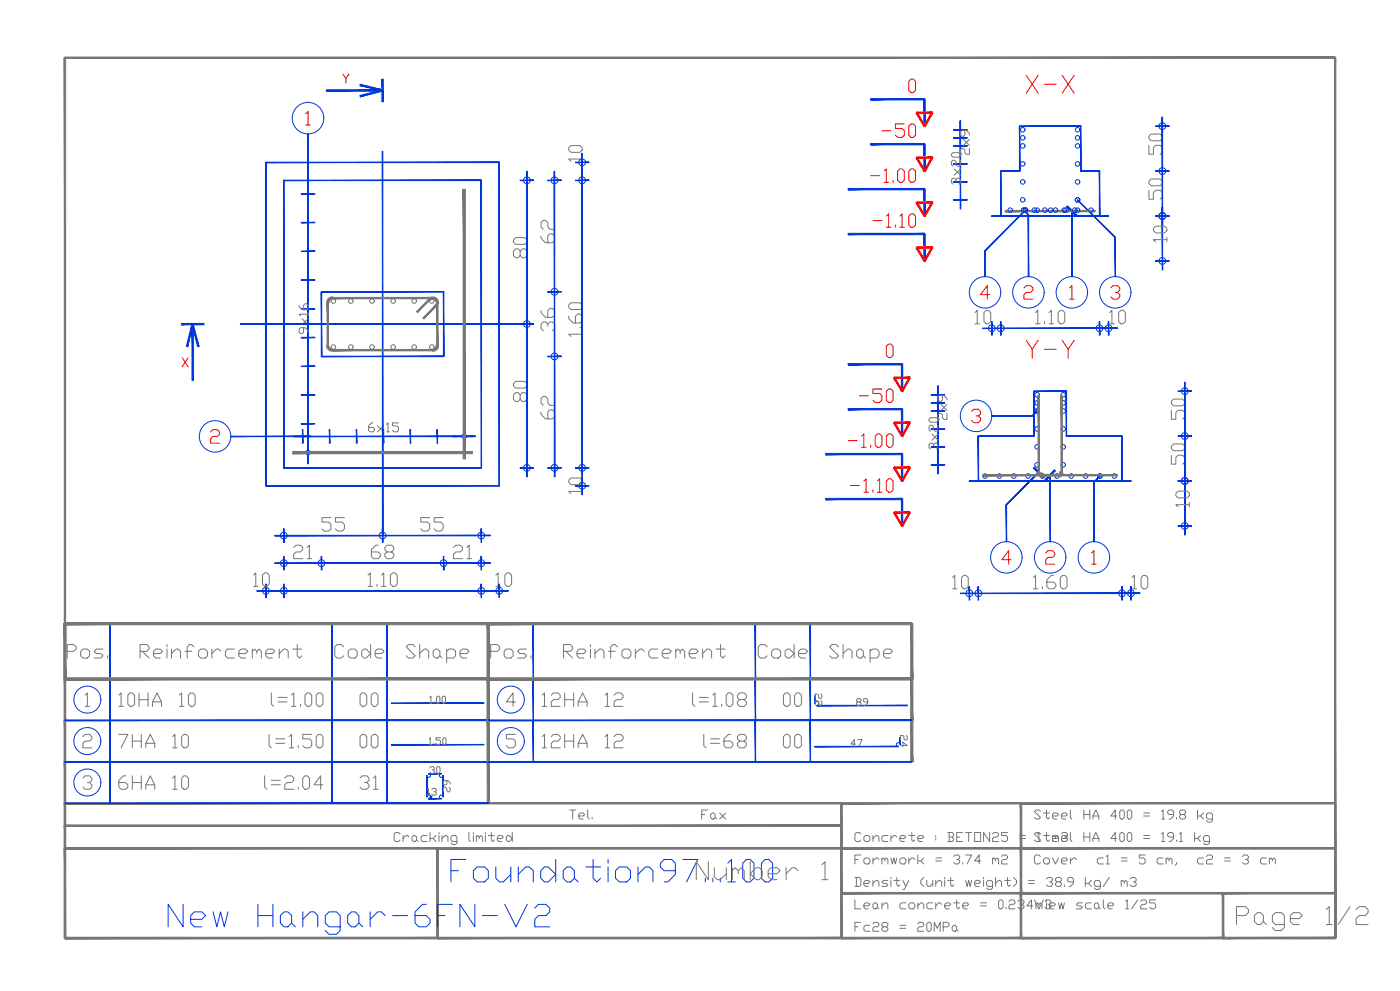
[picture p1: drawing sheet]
<svg xmlns="http://www.w3.org/2000/svg" width="1189mm" height="841mm" viewBox="0 0 1189 841" stroke-linecap="round" stroke-linejoin="round" font-family="sans-serif">
<!-- layer: 0 -->
<g fill="#767676" stroke="#767676" stroke-width=".85">
<path d="M55 49v747h1zM55 49h1v747z"/>
<path d="M55 48v2l1079-2zM55 50l1079-2v2z"/>
<path d="M1133 49l1 747v-747zM1133 49l1 747h-1z"/>
<path d="M55 797h1079v-1zM55 796h1079l-1079 1z"/>
<path d="M55 682v19h1zM55 682h1v19z"/>
<path d="M55 681v1l660-1zM55 682l660-1v1z"/>
<path d="M714 682l1 19v-19zM714 682l1 19h-1z"/>
<path d="M55 701h660v-1zM55 700h660l-660 1z"/>
<path d="M714 682v38h1zM714 682h1v38z"/>
<path d="M715 681v1l152-1zM715 682l152-1v1z"/>
<path d="M866 682l2 38v-38zM866 682l2 38h-2z"/>
<path d="M715 720h152v-1zM715 719h152l-152 1z"/>
<path d="M866 682v38h2zM866 682h2v38z"/>
<path d="M867 681v1l267-1zM867 682l267-1v1z"/>
<path d="M1133 682l1 38v-38zM1133 682l1 38h-1z"/>
<path d="M867 720h267v-1zM867 719h267l-267 1z"/>
<path d="M55 701v19h1zM55 701h1v19z"/>
<path d="M55 700v1l660-1zM55 701l660-1v1z"/>
<path d="M714 701l1 19v-19zM714 701l1 19h-1z"/>
<path d="M55 720h660v-1zM55 719h660l-660 1z"/>
<path d="M55 720v76h1zM55 720h1v76z"/>
<path d="M55 719v1l317-1zM55 720l317-1v1z"/>
<path d="M371 720l1 76v-76zM371 720l1 76h-1z"/>
<path d="M55 797h317v-1zM55 796h317l-317 1z"/>
<path d="M371 720v76h1zM371 720h1v76z"/>
<path d="M372 719v1l343-1zM372 720l343-1v1z"/>
<path d="M714 720l1 76v-76zM714 720l1 76h-1z"/>
<path d="M372 797h343v-1zM372 796h343l-343 1z"/>
<path d="M714 720v38h1zM714 720h1v38z"/>
<path d="M715 719v1l152-1zM715 720l152-1v1z"/>
<path d="M866 720l2 38v-38zM866 720l2 38h-2z"/>
<path d="M715 759h152v-2zM715 757h152l-152 2z"/>
<path d="M866 720v38h2zM866 720h2v38z"/>
<path d="M867 719v1l267-1zM867 720l267-1v1z"/>
<path d="M1133 720l1 38v-38zM1133 720l1 38h-1z"/>
<path d="M867 759h267v-2zM867 757h267l-267 2z"/>
<path d="M714 758v38h1zM714 758h1v38z"/>
<path d="M715 757v2l152-2zM715 759l152-2v2z"/>
<path d="M866 758l2 38v-38zM866 758l2 38h-2z"/>
<path d="M715 797h152v-1zM715 796h152l-152 1z"/>
<path d="M866 758v38h2zM866 758h2v38z"/>
<path d="M867 757v2l172-2zM867 759l172-2v2z"/>
<path d="M1038 758l1 38v-38zM1038 758l1 38h-1z"/>
<path d="M867 797h172v-1zM867 796h172l-172 1z"/>
<path d="M1038 758v38h1zM1038 758h1v38z"/>
<path d="M1039 757v2l95-2zM1039 759l95-2v2z"/>
<path d="M1133 758l1 38v-38zM1133 758l1 38h-1z"/>
<path d="M1039 797h95v-1zM1039 796h95l-95 1z"/>
<path d="M249 383v2l152-2zM249 385l152-2v2z"/>
<path d="M393 161l2 228v-228zM393 161l2 228h-2z"/>
<path d="M370 259l-11 11 1 1zM370 259l1 1-11 11z"/>
<path d="M370 258v1l1 1zM370 258l1 1v1z"/>
<path d="M371 257l-1 1 1 1zM371 257l1 1-1 1z"/>
<path d="M371 256v1l1 1zM371 256h1v2z"/>
<path d="M371 255v2l1-1zM371 255h1v1z"/>
<path d="M370 255l1 1 1-1zM370 255l1-1 1 1z"/>
<path d="M369 254l1 1 1-1zM370 253l1 1h-2z"/>
<path d="M368 254h1l1-1zM369 253h1l-2 1z"/>
<path d="M368 254h1v-1zM368 252l1 1-1 1z"/>
<path d="M282 254h86v-2zM282 252h86l-86 2z"/>
<path d="M282 252v2zM281 252h1v2z"/>
<path d="M281 252v2h1zM281 253v-1v2z"/>
<path d="M280 253v1h1zM280 253v1z"/>
<path d="M280 253v1zM279 254l1-1v1z"/>
<path d="M279 254v1l1-1zM279 254v1v-1z"/>
<path d="M279 254v2v-1zM279 254v2l-1-1z"/>
<path d="M278 255l1 1v-1zM278 255l1 1h-1z"/>
<path d="M278 256l1 1v-1zM278 256l1 1h-1z"/>
<path d="M278 257l1 36v-36zM278 257l1 36h-1z"/>
<path d="M278 293l1 1v-1zM278 293l1 1h-1z"/>
<path d="M278 294l1 1v-1zM278 294l1 1h-1z"/>
<path d="M278 295h1zM278 295h1v1z"/>
<path d="M279 296h1l-1-1zM279 296h1h-1z"/>
<path d="M280 296h-1h1zM279 296h1v1z"/>
<path d="M280 296v1l1-1zM280 297l1-1-1 1z"/>
<path d="M281 296v1h1zM281 297h1l-1 1z"/>
<path d="M282 297l-1 1 1-1zM282 297v1h-1z"/>
<path d="M282 297v1l86-1zM282 298l86-1v1z"/>
<path d="M368 297v1v-1zM368 297v1z"/>
<path d="M368 297v1l1-2zM369 296v1l-1 1z"/>
<path d="M369 296v1v-1zM369 296l1 1h-1z"/>
<path d="M369 296l1 1v-1zM370 296h1l-1 1z"/>
<path d="M370 295v1h1zM370 295l1 1z"/>
<path d="M371 295h-1l1 1zM371 295h1l-1 1z"/>
<path d="M371 294v1h1zM371 294h1v1z"/>
<path d="M371 293v1h1zM371 293h1v1z"/>
<path d="M371 257v36h1zM371 257h1v36z"/>
<path d="M371 256v1h1zM371 256h1v1z"/>
<path d="M370 255l1 1 1-1zM370 255l1-1 1 1z"/>
<path d="M370 254v1l1-1zM370 254v-1l1 1z"/>
<path d="M369 254h1v-1zM369 253h1l-1 1z"/>
<path d="M368 254h1v-1zM368 252l1 1-1 1z"/>
<path d="M368 252l-1 2h1zM367 252h1l-1 2z"/>
<path d="M367 252l-1 2h1zM366 253l1-1-1 2z"/>
<path d="M365 253v1h1zM365 254v-1v1z"/>
<path d="M364 254l-10 11 11-11zM364 254l-10 11v-1z"/>
<path d="M854 179v1l76-1zM854 180l76-1v1z"/>
<path d="M835 404h114v-1zM835 403h114l-114 1z"/>
<path d="M885 403v1l14-1zM885 404l14-1v1z"/>
<path d="M899 403v1l1-1zM900 403l-1 1z"/>
<path d="M900 403v1v-1zM900 403v1z"/>
<path d="M900 403v1v-2zM900 402l1 1-1 1z"/>
<path d="M900 402l1 1v-1zM901 402v1z"/>
<path d="M901 402h-1l1 1zM901 402l1 1h-1z"/>
<path d="M901 401l1 1zM901 401l1 1z"/>
<path d="M901 401v1h1zM901 401h1v1z"/>
<path d="M901 401h1zM901 401h1z"/>
<path d="M901 336v65h1zM901 336h1v65z"/>
<path d="M884 404h14v-1zM884 403h14l-14 1z"/>
<path d="M884 403v1zM884 403v1z"/>
<path d="M884 403l-1 1h1zM884 403l-1 1z"/>
<path d="M883 403v1l1-1zM883 402l1 1h-1z"/>
<path d="M882 403h1v-1zM883 402l-1 1z"/>
<path d="M882 403l1-1zM882 403l1-1z"/>
<path d="M882 402h1zM882 402h1z"/>
<path d="M882 401v1h1zM882 401h1v1z"/>
<path d="M881 401h2zM881 401h2z"/>
<path d="M881 336v65h2zM881 336h2v65z"/>
<path d="M55 576l1 35v-35zM55 576l1 35h-1z"/>
<path d="M414 576l2 35v-35zM414 576l2 35h-2z"/>
<path d="M54 529l2 47v-47zM54 529l2 47h-2z"/>
<path d="M414 529l2 47v-47zM414 529l2 47h-2z"/>
<path d="M55 575v2l360-2zM55 577l360-2v2z"/>
<path d="M55 528v2l360-2zM55 530l360-2v2z"/>
<path d="M55 611l1 36v-36zM55 611l1 36h-1z"/>
<path d="M414 611l2 36v-36zM414 611l2 36h-2z"/>
<path d="M55 647l1 35v-35zM55 647l1 35h-1z"/>
<path d="M414 647l2 35v-35zM414 647l2 35h-2z"/>
<path d="M414 576l2 35v-35zM414 576l2 35h-2z"/>
<path d="M773 576l2 35v-35zM773 576l2 35h-2z"/>
<path d="M414 529l2 47v-47zM414 529l2 47h-2z"/>
<path d="M773 529l2 47v-47zM773 529l2 47h-2z"/>
<path d="M415 575v2l359-2zM415 577l359-2v2z"/>
<path d="M415 528v2l359-2zM415 530l359-2v2z"/>
<path d="M414 611l2 36v-36zM414 611l2 36h-2z"/>
<path d="M773 611l2 36v-36zM773 611l2 36h-2z"/>
</g>
<g fill="#0037dd" stroke="#0037dd" stroke-width=".85">
<path d="M226 412h198zM226 412h198z"/>
<path d="M424 138v274zM424 138v274z"/>
<path d="M226 138h198zM226 138h198z"/>
<path d="M226 138v274zM226 138v274z"/>
<path d="M241 153v244zM241 153v244z"/>
<path d="M409 153v244zM409 153v244z"/>
<path d="M226 138v274zM226 138v274z"/>
<path d="M424 138v274zM424 138v274z"/>
<path d="M241 397h168zM241 397h168z"/>
<path d="M241 153h168zM241 153h168z"/>
<path d="M273 302h104zM273 303l104-1z"/>
<path d="M377 248v54zM377 248v54z"/>
<path d="M273 248l104-1zM273 247h104z"/>
<path d="M273 248v54zM273 248v54z"/>
<path d="M252 384h19zM252 384h19z"/>
<path d="M261 375l1 19zM261 375l1 19z"/>
<path d="M261 114l1 62zM261 114l1 62z"/>
<path d="M261 157l1 235zM261 157l1 235z"/>
<path d="M256 384h11zM256 384h11z"/>
<path d="M256 360l11-1zM256 359h11z"/>
<path d="M256 335h11zM256 335h11z"/>
<path d="M256 311h11zM256 311h11z"/>
<path d="M256 287l11-1zM256 286h11z"/>
<path d="M256 262h11zM256 262h11z"/>
<path d="M256 238h11zM256 238h11z"/>
<path d="M256 213h11zM256 213h11z"/>
<path d="M256 189h11zM256 189h11z"/>
<path d="M256 165l11-1zM256 164h11z"/>
<path d="M385 370h19zM385 371l19-1z"/>
<path d="M394 361v19zM394 361v19z"/>
<path d="M196 370h68zM196 371l68-1z"/>
<path d="M249 370h153zM249 371l153-1z"/>
<path d="M257 365v11zM257 365v11z"/>
<path d="M280 365v11zM280 365v11z"/>
<path d="M303 365v11zM303 365v11z"/>
<path d="M325 365l1 11zM325 365l1 11z"/>
<path d="M348 365l1 11zM348 365l1 11z"/>
<path d="M371 365l1 11zM371 365l1 11z"/>
<path d="M394 365v11zM394 365v11z"/>
<path d="M241 449v11zM241 449v11z"/>
<path d="M325 449v11zM325 449v11z"/>
<path d="M409 449v11zM409 449v11z"/>
<path d="M233 454h183zM233 455l183-1z"/>
<path d="M241 472v12zM241 472v12z"/>
<path d="M273 472v12zM273 472v12z"/>
<path d="M377 472v12zM377 472v12z"/>
<path d="M409 472v12zM409 472v12z"/>
<path d="M233 478h183zM233 478h183z"/>
<path d="M226 496v11zM226 496v11z"/>
<path d="M241 496v11zM241 496v11z"/>
<path d="M409 496v11zM409 496v11z"/>
<path d="M424 496v11zM424 496v11z"/>
<path d="M218 501h214zM218 502l214-1z"/>
<path d="M442 397h11zM442 397h11z"/>
<path d="M442 275h11zM442 275h11z"/>
<path d="M442 153h11zM442 153h11z"/>
<path d="M447 145l1 260zM447 145l1 260z"/>
<path d="M465 397h12zM465 397h12z"/>
<path d="M465 303l12-1zM465 302h12z"/>
<path d="M465 248l12-1zM465 247h12z"/>
<path d="M465 153h12zM465 153h12z"/>
<path d="M471 145v260zM471 145v260z"/>
<path d="M489 397h11zM489 397h11z"/>
<path d="M489 153h11zM489 153h11z"/>
<path d="M494 130l1 290zM494 130l1 290z"/>
<path d="M325 128v327zM325 128v327z"/>
<path d="M204 275h243zM204 275h243z"/>
<path d="M306 71v2l19 3zM306 73l19 3v1z"/>
<path d="M306 82l19-5v-1zM306 81l19-5-19 6z"/>
<path d="M324 67v19h1zM324 67h1v19z"/>
<path d="M277 77h48v-1zM277 76h48l-48 1z"/>
<path d="M163 275l-5 19h1zM163 275h1l-5 19z"/>
<path d="M163 275l6 19-5-19zM163 275l6 19h-1z"/>
<path d="M154 276h19v-2zM154 274h19l-19 2z"/>
<path d="M163 275l1 48v-48zM163 275l1 48h-1z"/>
<path d="M842 183h99zM842 184l99-1z"/>
<path d="M842 184l99-1zM842 183h99z"/>
<path d="M850 145v38zM850 145v38z"/>
<path d="M850 145h16zM850 145h16z"/>
<path d="M866 107v38zM866 107v38z"/>
<path d="M866 107h52zM866 107h52z"/>
<path d="M918 107v38zM918 107v38z"/>
<path d="M918 145h16zM918 145h16z"/>
<path d="M934 145v38zM934 145v38z"/>
<path d="M842 273v11zM842 273v11z"/>
<path d="M850 273v11zM850 273v11z"/>
<path d="M934 273v11zM934 273v11z"/>
<path d="M941 273l1 11zM941 273l1 11z"/>
<path d="M835 278h114zM835 279l114-1z"/>
<path d="M981 184l12-1zM981 183h12z"/>
<path d="M987 99v92zM987 99v92z"/>
<path d="M981 222l12-1zM981 221h12z"/>
<path d="M981 184l12-1zM981 183h12z"/>
<path d="M987 176v53zM987 176v53z"/>
<path d="M815 103l1 74zM815 103l1 74z"/>
<path d="M810 170l11-1zM810 169h11z"/>
<path d="M810 155l11-1zM810 154h11z"/>
<path d="M810 139h11zM810 139h11z"/>
<path d="M810 124h11zM810 124h11z"/>
<path d="M810 117h11zM810 117h11z"/>
<path d="M810 110h11zM810 110h11z"/>
<path d="M785 84v23h1zM785 84h1v23z"/>
<path d="M739 85h46v-1zM739 84h46l-46 1z"/>
<path d="M785 122v23h1zM785 122h1v23z"/>
<path d="M739 123h46v-1zM739 122h46l-46 1z"/>
<path d="M785 161v22h1zM785 161h1v22z"/>
<path d="M720 161h65v-1zM720 160h65l-65 1z"/>
<path d="M785 199v22h1zM785 199h1v22z"/>
<path d="M720 199h65v-1zM720 198h65l-65 1z"/>
<path d="M910 179v56zM910 179v56z"/>
<path d="M906 175l8 9 1-1zM907 175l8 8-9-8z"/>
<path d="M873 182l1 53zM873 182l1 53z"/>
<path d="M869 179l5 3zM869 179l5 3z"/>
<path d="M947 202v33zM947 202v33z"/>
<path d="M915 170l32 32zM915 170l32 32z"/>
<path d="M836 213l1 22zM836 213l1 22z"/>
<path d="M871 178l-34 35zM871 178l-34 35z"/>
<path d="M823 408h137zM823 408h137z"/>
<path d="M823 408h137zM823 408h137z"/>
<path d="M831 370v38zM831 370v38z"/>
<path d="M831 370h47zM831 370h47z"/>
<path d="M878 332v38zM878 332v38z"/>
<path d="M878 332h28zM878 332h28z"/>
<path d="M905 332l1 38zM905 332l1 38z"/>
<path d="M906 370h47zM906 370h47z"/>
<path d="M953 370v38zM953 370v38z"/>
<path d="M823 498v11zM823 498v11z"/>
<path d="M831 498v11zM831 498v11z"/>
<path d="M953 498v11zM953 498v11z"/>
<path d="M960 498l1 11zM960 498l1 11z"/>
<path d="M816 503h152zM816 504l152-1z"/>
<path d="M1000 408h12zM1000 408h12z"/>
<path d="M1000 370h12zM1000 370h12z"/>
<path d="M1000 332h12zM1000 332h12z"/>
<path d="M1006 324v92zM1006 324v92z"/>
<path d="M1000 447l12-1zM1000 446h12z"/>
<path d="M1000 408h12zM1000 408h12z"/>
<path d="M1006 401v53zM1006 401v53z"/>
<path d="M796 327l1 75zM796 327l1 75z"/>
<path d="M791 395l11-1zM791 394h11z"/>
<path d="M791 379h11zM791 379h11z"/>
<path d="M791 364h11zM791 364h11z"/>
<path d="M791 349h11zM791 349h11z"/>
<path d="M791 342h11zM791 342h11z"/>
<path d="M791 335h11zM791 335h11z"/>
<path d="M765 309v23h2zM765 309h2v23z"/>
<path d="M720 310h46v-1zM720 309h46l-46 1z"/>
<path d="M765 347v23h2zM765 347h2v23z"/>
<path d="M720 348h46v-1zM720 347h46l-46 1z"/>
<path d="M765 385v23h2zM765 385h2v23z"/>
<path d="M701 386h65v-1zM701 385h65l-65 1z"/>
<path d="M765 424v22h2zM765 424h2v22z"/>
<path d="M701 424h65v-1zM701 423h65l-65 1z"/>
<path d="M929 409v51zM929 409v51z"/>
<path d="M929 409l5-5zM934 404l-5 5z"/>
<path d="M892 403v57zM892 403v57z"/>
<path d="M895 399l-8 8 1 1zM895 399l1 1-8 8z"/>
<path d="M842 353h35zM842 353h35z"/>
<path d="M881 349l-5 4zM881 349l-4 4z"/>
<path d="M854 428l1 32zM854 428l1 32z"/>
<path d="M854 428l28-27zM882 401l-27 27z"/>
<path d="M878 397l8 8v-1zM878 397v-1l8 8z"/>
<path d="M93 576l1 35zM93 576l1 35z"/>
<path d="M282 576v35zM282 576v35z"/>
<path d="M328 576l1 35zM328 576l1 35z"/>
<path d="M55 611h360zM55 612l360-1z"/>
<path d="M55 576h360zM55 576h360z"/>
<path d="M93 529l1 47zM93 529l1 47z"/>
<path d="M282 529v47zM282 529v47z"/>
<path d="M328 529l1 47zM328 529l1 47z"/>
<path d="M93 611l1 36zM93 611l1 36z"/>
<path d="M282 611v36zM282 611v36z"/>
<path d="M328 611l1 36zM328 611l1 36z"/>
<path d="M55 646h360zM55 647l360-1z"/>
<path d="M55 611h360zM55 612l360-1z"/>
<path d="M93 647l1 35zM93 647l1 35z"/>
<path d="M282 647v35zM282 647v35z"/>
<path d="M328 647l1 35zM328 647l1 35z"/>
<path d="M55 682h360zM55 682h360z"/>
<path d="M55 646h360zM55 647l360-1z"/>
<path d="M453 576v35zM453 576v35z"/>
<path d="M641 576l1 35zM641 576l1 35z"/>
<path d="M688 576v35zM688 576v35z"/>
<path d="M415 611h359zM415 612l359-1z"/>
<path d="M415 576h359zM415 576h359z"/>
<path d="M453 529v47zM453 529v47z"/>
<path d="M641 529l1 47zM641 529l1 47z"/>
<path d="M688 529v47zM688 529v47z"/>
<path d="M453 611v36zM453 611v36z"/>
<path d="M641 611l1 36zM641 611l1 36z"/>
<path d="M688 611v36zM688 611v36z"/>
<path d="M415 646h359zM415 647l359-1z"/>
<path d="M415 611h359zM415 612l359-1z"/>
<path d="M332 597h79zM332 597h79z"/>
<path d="M332 632h79zM332 632h79z"/>
<path d="M376 658v18zM376 658v18z"/>
<path d="M362 658l1 18zM362 658l1 18z"/>
<path d="M694 599h76zM694 599h76z"/>
<path d="M692 633h71zM692 634l71-1z"/>
</g>
<g fill="none" stroke="#0037dd" stroke-width=".85">
<path d="M376 676a1.6 1.6 0 0 0-1-1 1.6 1.6 0 0 0-2 1 1.6 1.6 0 0 0 2 2"/>
<circle cx="262" cy="100" r="13"/>
<circle cx="868" cy="117" r="1.9"/>
<circle cx="868" cy="110" r="1.9"/>
<circle cx="915" cy="117" r="1.9"/>
<circle cx="915" cy="110" r="1.9"/>
<circle cx="987" cy="107" r="2.9"/>
<circle cx="868" cy="139" r="1.9"/>
<circle cx="868" cy="124" r="1.9"/>
<circle cx="915" cy="139" r="1.9"/>
<circle cx="915" cy="124" r="1.9"/>
<circle cx="447" cy="153" r="2.9"/>
<circle cx="471" cy="153" r="2.9"/>
<circle cx="494" cy="153" r="2.9"/>
<circle cx="868" cy="154" r="1.9"/>
<circle cx="915" cy="154" r="1.9"/>
<circle cx="987" cy="145" r="2.9"/>
<circle cx="858" cy="178" r="1.9"/>
<circle cx="868" cy="170" r="1.9"/>
<circle cx="869" cy="178" r="1.9"/>
<circle cx="871" cy="178" r="1.9"/>
<circle cx="878" cy="178" r="1.9"/>
<circle cx="881" cy="178" r="1.9"/>
<circle cx="887" cy="178" r="1.9"/>
<circle cx="892" cy="178" r="1.9"/>
<circle cx="896" cy="178" r="1.9"/>
<circle cx="904" cy="178" r="1.9"/>
<circle cx="905" cy="178" r="1.9"/>
<circle cx="913" cy="178" r="1.9"/>
<circle cx="915" cy="170" r="1.9"/>
<circle cx="915" cy="178" r="1.9"/>
<circle cx="926" cy="178" r="1.9"/>
<circle cx="987" cy="183" r="2.9"/>
<circle cx="987" cy="221" r="2.9"/>
<circle cx="471" cy="248" r="2.9"/>
<circle cx="836" cy="248" r="13"/>
<circle cx="873" cy="248" r="13"/>
<circle cx="910" cy="248" r="13"/>
<circle cx="947" cy="248" r="13"/>
<circle cx="447" cy="275" r="2.9"/>
<circle cx="850" cy="279" r="2.9"/>
<circle cx="934" cy="279" r="2.9"/>
<circle cx="471" cy="302" r="2.9"/>
<circle cx="881" cy="335" r="1.9"/>
<circle cx="903" cy="335" r="1.9"/>
<circle cx="1006" cy="332" r="2.9"/>
<circle cx="829" cy="353" r="13"/>
<circle cx="881" cy="342" r="1.9"/>
<circle cx="881" cy="349" r="1.9"/>
<circle cx="903" cy="342" r="1.9"/>
<circle cx="903" cy="349" r="1.9"/>
<circle cx="183" cy="370" r="13"/>
<circle cx="394" cy="370" r="1.9"/>
<circle cx="881" cy="364" r="1.9"/>
<circle cx="881" cy="379" r="1.9"/>
<circle cx="903" cy="379" r="1.9"/>
<circle cx="903" cy="364" r="1.9"/>
<circle cx="1006" cy="370" r="2.9"/>
<circle cx="262" cy="384" r="1.9"/>
<circle cx="447" cy="397" r="2.9"/>
<circle cx="471" cy="397" r="2.9"/>
<circle cx="494" cy="397" r="2.9"/>
<circle cx="881" cy="394" r="1.9"/>
<circle cx="903" cy="394" r="1.9"/>
<circle cx="836" cy="404" r="1.9"/>
<circle cx="849" cy="404" r="1.9"/>
<circle cx="861" cy="404" r="1.9"/>
<circle cx="873" cy="404" r="1.9"/>
<circle cx="885" cy="404" r="1.9"/>
<circle cx="898" cy="404" r="1.9"/>
<circle cx="910" cy="404" r="1.9"/>
<circle cx="922" cy="404" r="1.9"/>
<circle cx="934" cy="404" r="1.9"/>
<circle cx="946" cy="404" r="1.9"/>
<circle cx="1006" cy="408" r="2.9"/>
<circle cx="241" cy="454" r="2.9"/>
<circle cx="325" cy="454" r="2.9"/>
<circle cx="409" cy="454" r="2.9"/>
<circle cx="1006" cy="446" r="2.9"/>
<circle cx="241" cy="478" r="2.9"/>
<circle cx="273" cy="478" r="2.9"/>
<circle cx="377" cy="478" r="2.9"/>
<circle cx="409" cy="478" r="2.9"/>
<circle cx="855" cy="473" r="13"/>
<circle cx="892" cy="473" r="13"/>
<circle cx="929" cy="473" r="13"/>
<circle cx="241" cy="501" r="2.9"/>
<circle cx="409" cy="501" r="2.9"/>
<circle cx="831" cy="504" r="2.9"/>
<circle cx="953" cy="504" r="2.9"/>
<circle cx="74" cy="594" r="11"/>
<circle cx="434" cy="594" r="11"/>
<circle cx="74" cy="629" r="11"/>
<circle cx="434" cy="629" r="11"/>
<circle cx="74" cy="664" r="11"/>
</g>
<g fill="none" stroke="#f00" stroke-width=".85">
<path d="M291 63l3 4v3M296 63l-2 4M772 69l2-2h2l1 2v8l-1 2h-2l-2-2zM260 96l2-1v11M260 106h3M840 250h-7l5-8v12M870 244l1-2h4l2 2v2l-2 2h-4l-1 2v4h7M908 244l2-2v12M908 254h4M943 244l2-2h4l2 2v2l-2 2h-2M949 248l2 2v2l-2 2h-4l-2-2M753 294l2-2h2l1 2v8l-1 1h-2l-2-1z"/>
<path d="M155 304l5 7M160 304l-5 7M825 349l2-2h4l2 2v2l-2 2h-2M831 353l2 2v2l-2 2h-4l-2-2M179 367l2-2h4l1 2v1l-1 2h-4l-2 2v4h7M858 475h-7l6-8v12M888 469l2-2h4l2 2v2l-2 2h-4l-2 2v4h8M927 469l2-2v12M927 479h4"/>
</g>
<g fill="none" stroke="#767676" stroke-width=".85">
<path d="M72 590l2-2v11M72 599h4M438 596h-8l6-8v11M70 625l2-2h4l2 2v2l-2 2h-4l-2 2v4h8M438 623h-8v4h6l2 2v4l-2 2h-4l-2-2M70 660l2-2h4l2 2v2l-2 2h-2M76 664l2 2v2l-2 2h-4l-2-2"/>
<circle cx="283" cy="255" r="1.9"/>
<circle cx="298" cy="255" r="1.9"/>
<circle cx="316" cy="255" r="1.9"/>
<circle cx="334" cy="255" r="1.9"/>
<circle cx="352" cy="255" r="1.9"/>
<circle cx="367" cy="255" r="1.9"/>
<circle cx="283" cy="295" r="1.9"/>
<circle cx="298" cy="295" r="1.9"/>
<circle cx="316" cy="295" r="1.9"/>
<circle cx="334" cy="295" r="1.9"/>
<circle cx="352" cy="295" r="1.9"/>
<circle cx="367" cy="295" r="1.9"/>
</g>
<g fill="#f00" stroke="#f00" stroke-width=".85">
<path d="M778 96l7 11h1zM778 96l1-1 7 12z"/>
<path d="M778 95v1l14-1zM778 96l14-1v1z"/>
<path d="M791 95l-5 12 6-11zM791 95l-5 12h-1z"/>
<path d="M778 134l7 12 1-1zM778 134h1l7 11z"/>
<path d="M778 133v1l14-1zM778 134l14-1v1z"/>
<path d="M791 134l-5 12 6-12zM791 134l-5 12-1-1z"/>
<path d="M778 172l7 12 1-1zM778 172h1l7 11z"/>
<path d="M778 171v2l14-2zM778 173l14-2v2z"/>
<path d="M791 172l-5 12 6-12zM791 172l-5 12-1-1z"/>
<path d="M778 210l7 12 1-1zM778 210h1l7 11z"/>
<path d="M778 209v2l14-2zM778 211l14-2v2z"/>
<path d="M791 210l-5 12 6-12zM791 210l-5 12-1-1z"/>
<path d="M759 321l7 11zM759 321l1-1 6 12z"/>
<path d="M759 320v1l14-1zM759 321l14-1v1z"/>
<path d="M772 320l-6 12 7-11zM772 320l-6 12z"/>
<path d="M759 359l7 11zM759 359l1-1 6 12z"/>
<path d="M759 358v1l14-1zM759 359l14-1v1z"/>
<path d="M772 358l-6 12 7-11zM772 358l-6 12z"/>
<path d="M759 397l7 12v-1zM759 397h1l6 11z"/>
<path d="M759 396v1l14-1zM759 397l14-1v1z"/>
<path d="M772 397l-6 12 7-12zM772 397l-6 12v-1z"/>
<path d="M759 435l7 12v-1zM759 435h1l6 11z"/>
<path d="M759 434v2l14-2zM759 436l14-2v2z"/>
<path d="M772 435l-6 12 7-12zM772 435l-6 12v-1z"/>
</g>
<text font-size="34.4" fill="#0037dd" x="142" y="794">New Hangar-6FN-V2</text>
<text font-size="28.2" fill="#767676" x="1049" y="791">Page 1/2</text>
<text font-size="26.5" fill="#0037dd" x="382" y="750">Foundation97...100</text>
<text font-size="22" fill="#767676" x="591" y="748">Number 1</text>
<g font-size="21.6" fill="#f00">
<text x="871" y="80">X-X</text>
<text x="871" y="305">Y-Y</text>
</g>
<g font-size="21.6" fill="#767676">
<text x="344" y="563">Shape</text>
<text x="704" y="563">Shape</text>
</g>
<g font-size="17.2" fill="#0037dd">
<text x="988" y="132" transform="rotate(-90 988 132)">50</text>
<text x="496" y="138" transform="rotate(-90 496 138)">10</text>
<text x="988" y="170" transform="rotate(-90 988 170)">50</text>
</g>
<g font-size="17.2" fill="#767676">
<text x="449" y="220" transform="rotate(-90 449 220)">80</text>
<text x="496" y="287" transform="rotate(-90 496 287)">1.60</text>
<text x="449" y="342" transform="rotate(-90 449 342)">80</text>
<text x="1008" y="357" transform="rotate(-90 1008 357)">50</text>
<text x="1008" y="395" transform="rotate(-90 1008 395)">50</text>
<text x="496" y="420" transform="rotate(-90 496 420)">10</text>
<text x="56" y="560">Pos.</text>
<text x="118" y="560">Reinforcement</text>
<text x="283" y="560">Code</text>
<text x="416" y="560">Pos.</text>
<text x="478" y="560">Reinforcement</text>
<text x="643" y="560">Code</text>
<text x="100" y="601">10HA 10</text>
<text x="230" y="601">l=1.00</text>
<text x="305" y="601">00</text>
<text x="460" y="601">12HA 12</text>
<text x="587" y="601">l=1.08</text>
<text x="664" y="601">00</text>
<text x="100" y="636">7HA 10</text>
<text x="228" y="636">l=1.50</text>
<text x="305" y="636">00</text>
<text x="460" y="636">12HA 12</text>
<text x="597" y="636">l=68</text>
<text x="664" y="636">00</text>
</g>
<g font-size="17.2" fill="#f00">
<text x="729" y="343">-50</text>
<text x="719" y="381">-1.00</text>
<text x="721" y="419">-1.10</text>
</g>
<g font-size="16.8" fill="#f00">
<text x="748" y="118">-50</text>
<text x="738" y="156">-1.00</text>
<text x="740" y="194">-1.10</text>
</g>
<g font-size="16.8" fill="#767676">
<text x="472" y="207" transform="rotate(-90 472 207)">62</text>
<text x="992" y="206" transform="rotate(-90 992 206)">10</text>
<text x="827" y="276">10</text>
<text x="878" y="276">1.10</text>
<text x="472" y="282" transform="rotate(-90 472 282)">36</text>
<text x="472" y="357" transform="rotate(-90 472 357)">62</text>
<text x="1011" y="431" transform="rotate(-90 1011 431)">10</text>
<text x="272" y="452">55</text>
<text x="356" y="452">55</text>
<text x="248" y="475">21</text>
<text x="314" y="475">68</text>
<text x="384" y="475">21</text>
<text x="214" y="499">10</text>
<text x="312" y="499">1.10</text>
<text x="808" y="501">10</text>
<text x="877" y="501">1.60</text>
<text x="100" y="671">6HA 10</text>
<text x="224" y="671">l=2.04</text>
<text x="305" y="671">31</text>
</g>
<g font-size="16.8" fill="#0037dd">
<text x="942" y="276">10</text>
<text x="420" y="499">10</text>
<text x="961" y="501">10</text>
</g>
<g font-size="15.4" fill="#767676">
<text x="878" y="699">Steel HA 400 = 19.8 kg</text>
<text x="334" y="718">Cracking limited</text>
<text x="878" y="718">Steel HA 400 = 19.1 kg</text>
<text x="725" y="756">Density (unit weight) = 38.9 kg/ m3</text>
</g>
<text font-size="13.7" fill="#767676" x="878" y="736">Cover c1 = 5 cm, c2 = 3 cm</text>
<g font-size="12.3" fill="#767676">
<text x="824" y="132" transform="rotate(-90 824 132)">2x9</text>
<text x="263" y="284" transform="rotate(-90 263 284)">9x16</text>
<text x="805" y="357" transform="rotate(-90 805 357)">2x9</text>
<text x="483" y="696">Tel.</text>
<text x="595" y="696">Fax</text>
<text x="725" y="715">Concrete : BETON25 = 1 m3</text>
<text x="725" y="734">Formwork = 3.74 m2</text>
<text x="725" y="773">Lean concrete = 0.234m3</text>
<text x="878" y="773">View scale 1/25</text>
<text x="725" y="792">Fc28 = 20MPa</text>
</g>
<g font-size="11.9" fill="#767676">
<text x="817" y="158" transform="rotate(-90 817 158)">3x20</text>
<text x="312" y="368">6x15</text>
<text x="798" y="382" transform="rotate(-90 798 382)">3x20</text>
</g>
<g font-size="10.1" fill="#767676">
<text x="364" y="598">1.00</text>
<text x="772" y="635" transform="rotate(-90 772 635)">24</text>
</g>
<g font-size="9.7" fill="#767676">
<text x="699" y="600" transform="rotate(-90 699 600)">22</text>
<text x="726" y="600">89</text>
<text x="364" y="633">1.50</text>
<text x="722" y="635">47</text>
<text x="364" y="658">30</text>
<text x="362" y="676">13</text>
<text x="383" y="673" transform="rotate(-90 383 673)">62</text>
</g>
</svg>
